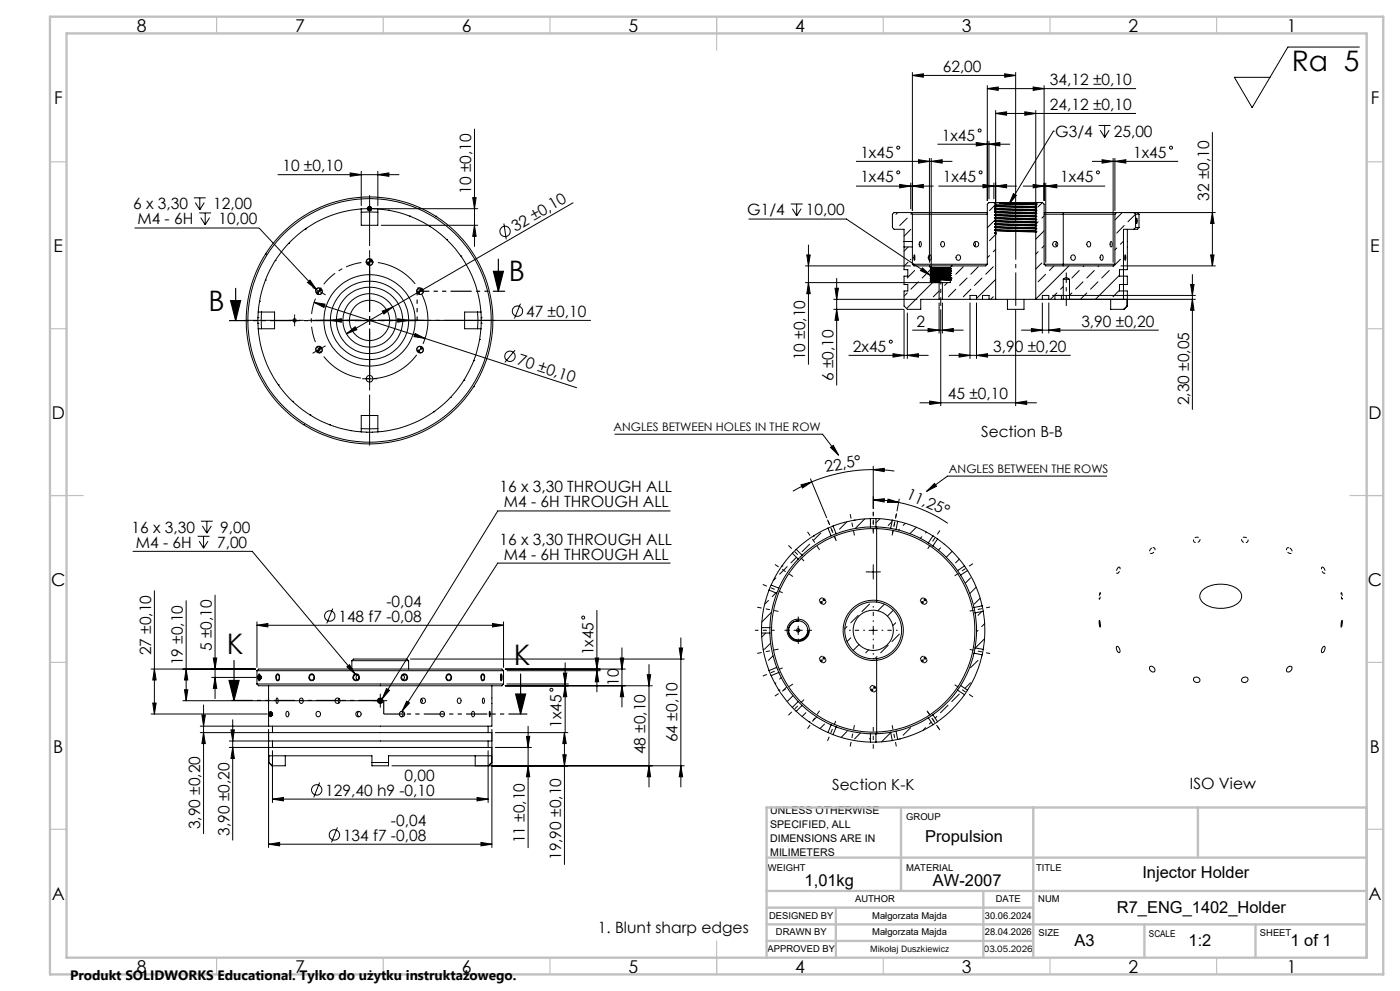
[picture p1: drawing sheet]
<svg xmlns="http://www.w3.org/2000/svg" width="420mm" height="297mm" viewBox="0 0 420 297" stroke-linecap="round" stroke-linejoin="round" font-family="sans-serif">
<g fill="none" stroke="#000" stroke-width=".3">
<path d="M407.8 14.1h-21.4l-10.8 18.1-5.3-9h10.7M142.3 38.7v35.2M273.7 22.6l3.3-.5v1zM273.7 21.6v41.6M273.7 22.6h31M296.2 26.6l3.3-.5v1zM296.2 25.6v34.6M296.2 26.6h44.6M298.7 34l3.3-.5v1zM298.7 33v36.7M298.7 34h42.1M301.4 22.1l3.3 .5-3.3 .5z"/>
<path d="M304.7 21.6v45.2M307.4 33.5l3.3 .5-3.3 .5zM310 26.1l3.2 .5-3.2 .5zM310.7 33v36.2M313.2 25.6v34.6M316 39.3h.1M316 39.3l-13.2 21.8M329.6 37.6h3.6M330.1 39l1.3 2.2M331.4 37.6v3.6M332.7 39l-1.3 2.2M363.7 39.6v40.1"/>
<path d="M58.1 59.3h3.6M59.9 59.3v3.6M83.4 52.3h36.3M105.1 51.8l3.3 .5-3.3 .5zM108.4 51.3v10.3M113.3 52.3l3.4-.5v1zM113.3 51.3v10.3M141.8 59.2h1l-.5 3.3zM256.8 55.8h23.3M256.8 48.4h28.9M269.9 55.3l3.3 .5-3.3 .5zM273.2 54.8v7.9"/>
<path d="M273.7 55.8l3.3-.5v1zM275.6 47.9l3.2 .5-3.2 .5zM278.8 47.4v31.3M279.4 48.4l3.2-.5v1zM279.4 47.4v32.7M281.2 43.2h21.8M281.5 55.8h23.5M292.9 42.7l3.3 .5-3.3 .5zM294.9 55.3l3.3 .5-3.3 .5zM296.7 43.2l3.3-.5v1zM296.7 42.2v17.5M298.2 54.8v4.9"/>
<path d="M298.7 55.8l3.3-.5v1zM304 58l.9 .6-2.1 2.5zM306.9 55.8h24.6M310 55.3l3.2 .5-3.2 .5zM313.7 55.8l3.3-.5v1zM313.7 54.8v23.9M327.6 48.4h25.8M330.6 47.9l3.3 .5-3.3 .5zM333.9 47.4v31.3M334.5 48.4l3.2-.5v1zM334.5 47.4v15.8M40.4 68.3h37.3l17.2 18.4"/>
<path d="M58.6 60.7l1.3 2.2M59.8 63.8h3.5M60.2 65.2l1.4 2.2M61.3 60.7l-1.4 2.2M61.6 63.8v3.6M62.9 65.2l-1.3 2.2M79.7 76.2h.1M82.5 78.1h.1M86.6 72.9h.1M91.6 68.6h.1M108.4 63.6h4.9M108.4 62.6h4.9"/>
<path d="M108.4 62.6a33.5 33.5 0 0 0-30.9 30.9M108.4 62.6v4.9h4.9v-4.9M110.9 77.5l-.8 .4-.2 .6M111.9 78.5l-.3 .7-.7 .3M111.9 62.5h31.4M113.3 62.6a33.6 33.6 0 0 1 31 30.9M114.4 67.5h28.9M116.6 63h.1M122.9 64.8h.1M128.8 67.7h.1M130.7 64.8h.1M133.9 71.8h.1"/>
<path d="M138.3 76.7h.1M142.3 67.5l.5 3.3h-1zM151.2 67l.7 4.7M171.9 60.8l-54.1 31.2M224.6 65.6h29.3l25.3 16.9M237.2 61.1h3.6M237.7 62.5l1.3 2.2M239 61.1v3.6M240.3 62.5l-1.3 2.2M241.5 79.7h31.7M242 76.4h1.1l-.6 3.3zM242.5 73.3v36"/>
<path d="M269.3 63.7l-.5 .5M271.2 72.4v1.6M271.2 74v6.8h1.1v2h-1.1v2.5h1.1v1.9h-1.1v4.5l1 1h4v-3h5.5M271.2 74h2.5M271.2 72.4h2.5M272.2 65.4l-2.3 2.2M272.4 78.6l-1.2 1.2M272.5 74l-1.3 1.3M273.2 63.7h23M273.2 63.7h-5l-.5 .5v4l.5 .5h3v3.7M273.2 63.7l.5 .5M273.3 68.7l-2.1 2.1"/>
<path d="M273.3 77.7l-.2 .2M273.5 64l-.2 .2M273.7 79.2h22.5M273.7 72.4v1.6M273.7 64.2h22.5M273.7 64.2v8.2M273.7 74v5.2M273.7 79.2l.5 .5h4.6M274.3 76.4v1.6l-.2-.6zM275.9 72.5a.67 .67 0 0 1 .6 .4 .67 .67 0 0 1-.2 .8l-.1 .3a.98 .98 0 0 1-.3-1.5zM278.7 76.5a.67 .67 0 0 1 .7 .3 .67 .67 0 0 1-.1 .8l-.2 .4a.86 .86 0 0 1-.7-.6 .86 .86 0 0 1 .3-.9zM278.8 79.7h6.8"/>
<path d="M278.8 79.7l.5 .4M282.5 72.5a.71 .71 0 0 1 .9 .7 .71 .71 0 0 1-1 .6l-.2-.6zM285.6 79.7l-.5 .5M289 79.9l-2.3 2.3M292.4 72.6l.3 .7-.4 .5M293.5 79.9l-2.2 2.3M296.2 79.2l-.5 .5h-10.1M296.9 76.6l-.7 .7M298 79.9l-2.3 2.3M298.2 60.7a1.3 1.3 0 0 0 1.5 .5h4.6M298.2 60.7h13.1M298.2 60.7h-1.5l-.5 .5v18"/>
<path d="M298.4 68l.1 .1a59.1 59.1 0 0 0 10.8 .5l1.7-.1M298.4 65.3l1.2 .3 11.4 .2M298.4 67.1l.5 .3 2.4 .1 9.4 .3 .3-.2M298.4 68.9l.6 .3 11.7 .4M298.4 66.2l.8 .3 11.5 .4 .3-.2M298.4 63.6l1.6 .2 10.7 .4 .3-.2M298.4 64.4l.3 .2 .8 .1 11.5 .2M298.4 61.7l2 .3 10.6 .2M298.4 62.6l2.2 .3 10.4 .2M298.4 64.4l10.4 .2 1.9 .1 .3 .2M298.4 65.3l10.6 .2 1.7 .1 .3 .2M298.4 66.2l.3-.2 9.6 .4 2.3 .1 .4 .2"/>
<path d="M298.4 67.1l.3-.1 11.6 .3 .7 .3M298.4 68l12 .3 .6 .2M298.4 68.9l12.3 .3M298.4 69.9l.3 .2M298.4 66.2l12.5 .4M298.4 68.9l12.5 .5M298.4 64.4l12.5 .4M298.4 67.1l12.5 .5M298.4 65.3l12.5 .4M298.4 68l12.5 .4M298.4 61.2v2.5h12.6v-.6M298.4 69.8v.1"/>
<path d="M298.4 69.9h.1M298.4 69.8h.1M298.5 69.8v.1M298.6 68.1l12.4 .4M298.6 65.4l12.4 .4M298.6 67.2l12.4 .4M298.6 69l12.4 .5M298.6 66.3l12.4 .4M298.6 63.6l12.4 .4M298.6 64.5l12.4 .4M298.6 61.8l12.4 .4M298.6 62.7l12.4 .4"/>
<path d="M298.7 69.7l-.3 .1M298.7 70.1h.1M298.7 61.3l-1.8 1.8M298.7 65.8l-2.5 2.5M298.7 70.3l-1.8 1.8M298.7 74.8l-.7 .7M298.7 70.1v19.6M298.7 69.7h.1M298.8 69.7v.4l-.3-.2M298.8 69.7l-.3 .1M300 60.9h2.1M300 60.9l4.3 .3"/>
<path d="M300 60.9l11 .4M302.1 60.9l8.7 .2M302.1 60.9l8.9 .3M304.3 61.2l6.4 .3 .3-.2M310.7 69.2l.3 .3M310.7 69.6v20.1M310.8 61.1h.1M310.8 61.1l.2 .1M310.9 62.1l-12.5-.4 11.4 .2 1.2 .3M310.9 63l-12.5-.4 11.5 .2 1.1 .2M310.9 63.9l-12.5-.4 .3-.2 10.7 .4 1.6 .3M311 61.2h.1"/>
<path d="M311 61.3v1.7M311 69.5l-.3 .1M311 61.2v.1M311 63v.1M311 64h.1M311 66.7h.1M311.3 60.7l-.5 .4M311.3 60.7h1.4M311.4 75.5l-.7 .7M311.4 66.5l-.7 .7M312.6 78.8l-1.9 1.8M312.7 60.7l-1.3 1.3"/>
<path d="M312.7 60.7l.5 .5v18M313.2 79.2h21.3M313.2 64.2h21.3M313.2 63.7h5.8M313.2 69.2l-2.5 2.5M313.2 73.7l-.6 .6M313.2 64.7l-.6 .7M313.2 79.2l.5 .5h20.2l.6-.5M316.2 79.7l-1.4 1.4M317 72.6l-.2 .6 .2 .6M319 63.7h16M319 63.7v16"/>
<path d="M320.7 79.7l-10 9.9M321.4 76.7a.72 .72 0 0 1 1 0 .72 .72 0 0 1 0 1 .72 .72 0 0 1-1.1-.1zM325.2 79.7l-.3 .2M326.3 72.5a.75 .75 0 0 1 .9 .7 .75 .75 0 0 1-.8 .8l-.4-.6zM329.6 79.7l-.2 .2M330.2 76.5a.67 .67 0 0 1 .8 .3 .67 .67 0 0 1-.1 .8l-.3 .4a.86 .86 0 0 1-.6-.6 .86 .86 0 0 1 .2-.9zM333.2 72.5l.1-.1a.98 .98 0 0 1-.1 1.6l-.2-.6zM334.5 64.2v15M335 63.7l-.5 .5M335 63.7h29.7M335 74.3l-.5 .6M336.1 77.7l-2.2 2.2"/>
<path d="M336.2 79.7h28.5M336.7 63.7l-2.2 2.2M337 72.3l-.9 .9M337.3 67.6l-2.3 2.2M337.5 76.4l.2 .6-.2 1zM338.2 68.7v12.1h-2.4v2h2.4v2.5h-2.4v1.9h2.4v4.5M340.1 68.7h-3.1v21h1.1v2M340.6 64.2l-2.2 2.3M340.7 64.2h1M340.7 68.2h1M340.7 64.2l-.6-.5h1.1l.5 .5M340.7 64.2v4"/>
<path d="M340.7 68.2l-.6 .5M341 65.4l.1 .4a.94 .94 0 0 1-.2 1.2zM341.7 68.2l-.5 .5h-1.1M341.7 64.2v4M363.2 76.4h1l-.5 3.3zM363.7 63.7l.5 3.3h-1zM77.4 96.9h.1M77.4 95.2h.1M77.5 93.5v5M77.5 98.5a33.4 33.4 0 0 0 30.9 30.9M77.5 93.5h4.9v5h-4.9M77.9 90.3h.1"/>
<path d="M78.5 93.5v5M79.6 84h.1M87.1 96h2.5M88.4 94.8v2.5M92.3 84.7l.7-.7 1.9 2.7zM94.2 90.6l3.3 .6-.3 .9zM94.2 90.6l33.3 10.8M95.7 86.3l-.7 .2-.3 .8M96.7 87.3l-.3 .7-.7 .3M99.1 96l3.3-.5v1.1zM99.1 96h78.1M110.9 94.8v2.5"/>
<path d="M114.7 93.2l3.1-1.2-2.6 2.1zM117.8 92l-13.9 8M119.3 95.5l3.3 .5-3.3 .6zM124.5 99.9l3 1.5-3.3-.5zM126 86.3l-.5 .1-.5 .9M127 87.3l-.3 .7-.7 .3M143.3 93.5v5M144.3 93.5v5M144.3 98.5a33.5 33.5 0 0 1-31 30.9M144.3 93.5h-4.9v5h4.9M144.4 95.2h.1M144.4 96.9h.1"/>
<path d="M156.1 91l-1.8 4.5M241.5 84.7h40.2M242.5 84.7l.6 3.3h-1.1zM250 89.7h25.2M250 92.7h21.2v14.8M250.5 86.4h1l-.5 3.3zM251 92.7l.5 3.3h-1zM251 83.4v32.1M272.2 87.8l-1 1M272.2 93.7v13.8M273.7 99h15.4M274.4 81.1l-2.2 2.2"/>
<path d="M275.5 84.5l-2.2 2.2M276.7 80.3l2.5 2.2-3-1.4zM277.8 82.2l-1.2 1.1M278.4 98.5l3.3 .5-3.3 .4zM278.9 81.1l-.4 .4M279.1 80.2l6.2 .3M279.1 81.5l.3 .3M279.1 80.2l.3 .2M279.1 82.9l.3 .2M279.1 82.2l.3 .2M279.1 80.9l.3 .2M279.1 83.5l.3 .2"/>
<path d="M279.1 84.3l.3 .1M279.1 84.3l2.7 .1v.2M279.1 81.5l6.2 .3M279.1 84.2v.1M279.1 82.9l6.2 .3M279.1 82.2l6.2 .3M279.1 80.9l6.2 .3M279.1 83.5l6.2 .4M279.1 84.2h2.7M279.2 81.6l6.1 .3M279.2 83l6.1 .3M279.2 82.3l6.1 .3"/>
<path d="M279.2 81l6.1 .2M279.2 83.6l6.1 .3M279.2 80.3l6.1 .3M279.3 80.1l-.2 .1M279.3 80.1l2.8 .1M279.4 81.8l5.7 .3M279.4 80.4l5.7 .3M279.4 83.1l5.7 .3M279.4 82.4l5.7 .4M279.4 81.1l5.7 .3M279.4 83.7l5.7 .4M279.4 84.4h.1"/>
<path d="M279.4 81.4l5.7 .3M279.4 81.4l-.3 .1M279.4 84.1l-.3 .1M279.4 80.7l-.3 .2M279.4 82.1l-.3 .1M279.4 82.7l-.3 .2M279.4 83.4l-.3 .1M279.4 82.1l5.7 .3M279.4 80.7l5.7 .3M279.4 83.4l5.7 .3M279.4 82.7l5.7 .3M279.4 84.1l2.4 .1"/>
<path d="M279.4 80.4v.3M279.4 81.1v.3M279.4 81.8v.3M279.4 82.4v.3M279.4 83.1v.3M279.4 83.7v.4M279.4 84.4v.3M279.4 84.5l2.4 .1M279.8 84.7l-7.8 7.8M281.7 84.7h1M281.7 89.7h1M281.7 87.2l-1.7 1.7"/>
<path d="M281.7 84.7v5M281.7 90.7v9.2M281.8 84.2v.4M282.1 80.2l3 .2M282.1 80.2h3M282.2 92.7v29M282.7 99l3.3-.5v.9zM282.7 89.7h8.3M282.7 84.7v5M282.7 90.7v9.2M284.2 84.7l-.8 .8M285.1 80.4l.2 .2"/>
<path d="M285.1 81.7l.2 .2M285.1 83.7l.2 .2M285.1 83l.2 .2M285.1 82.4l.2 .1M285.1 81l.2 .2M285.1 80.2v.2M285.1 80.7v.3M285.1 81.4v.3M285.1 82.1v.3M285.1 82.8v.2M285.1 83.4v.3M285.1 84.1v.6h-2.4"/>
<path d="M285.3 81.9l-.2 .2M285.3 80.6l-.2 .1M285.3 83.3l-.2 .1M285.3 82.6l-.2 .2M285.3 81.2l-.2 .2M285.3 83.9l-.2 .2M285.3 83.2v.1M285.3 82.5v.1M285.3 81.9h.1M285.3 81.2h.1M285.6 83.3l-.4 .5M286.7 86.7l-2.2 2.2"/>
<path d="M290.1 83.3l-2.2 2.2M291 89.7h1.9M291 89.7v-1.2h1.9v1.2M291 90.7v16.8M291.3 86.7l-2.3 2.2M292.9 89.7h1.8M292.9 90.7v16.8M294.6 83.3l-2.3 2.2M294.7 89.7h2M294.7 89.7v-1.2h2v1.2M296.7 89.7h2M298 88.9l-.8 .8"/>
<path d="M298.7 89.7h12M298.7 83.7l-5.8 5.8M302.2 89.7v3h5v-3M304.7 92.7v29M306.4 99h41.2M309.4 98.5l3.3 .5-3.3 .4zM310.7 89.7h2M312.7 89.7h1.9M312.7 89.7v-1.2h1.9v1.2M312.7 90.7v9.2M313.7 82.2l-2.3 2.3M314.6 99l3.4-.5v.9z"/>
<path d="M314.6 89.7h1.9M314.6 90.7v9.2M315.7 88.5h43M316.5 89.7h1.9M316.5 88.5v1.2M317 87.8l-1.8 1.9M318.4 89.7h.6M318.4 88.5v1.2M319 83.7h1.9M319 85.9l-.8 .8M319.4 89.7h39.3M320.9 83.7l-1-.6-.9 .5v6.1"/>
<path d="M320.9 83.7v6h-1.9M321.6 87.8l-.7 .7M323.8 81.1l-2.2 2.2M324.9 84.5l-2.2 2.2M326 87.8l-1.9 1.9M328.3 81.1l-2.3 2.2M329.4 84.5l-2.2 2.2M332.8 81.1l-2.3 2.2M333.2 89.7v3h3.9M335.8 82.5l-7.2 7.2M335.8 87l-1.9 1.9M338.1 91.7h.1"/>
<path d="M338.1 91.7l-1 1M338.2 91.7l-1.1 1M357.2 85.3h1l-.5 3.2zM357.7 89.7l.5 3.3h-1zM357.7 82.2v40.6M83.5 115.3h.1M95.1 103.7l1.3 2.1M95.7 103.8l-.7 .2-.3 .8M96.7 104.8l-.3 .7-.7 .3M96.8 104.1l-2.2 1.3M103.9 100l2.6-2.1 .6 .9zM109.6 113.5h2.5"/>
<path d="M110.9 112.3v2.5M126 103.8l-.8 .4-.2 .6M127 104.8l-.3 .7-.7 .3M127.5 101.4l45.5 14.8M135.1 119.1h.1M139.2 113.9h.1M142.1 115.9h.1M142.1 108.1h.1M143.9 101.7h.1M154.5 104.9l-3.1 3.7M254.6 106.5h24M267.9 106l3.3 .5-3.3 .5z"/>
<path d="M272.2 106.5l3.3-.5v1zM284.7 106.5h36.5M287.7 106l3.3 .5-3.3 .5zM292.9 106.5l3.4-.5v1zM87.8 120.3h.1M91 127.2h.1M93 124.3h.1M98.8 127.3h.1M105.1 129h.1M108.4 128.4h4.9M108.4 129.4h4.9M108.4 129.4v-4.9h4.9v4.9"/>
<path d="M110 129.5h.1M111.7 129.5h.1M130.1 123.4h.1M184.5 130.1h62.3l4.8 6.3M249.2 134.1l.8-.6 1.6 2.9zM262 139.7v12.7M275.9 120.7h35.1M278.9 120.2l3.3 .5-3.3 .5zM304.7 120.7l3.3-.5v1zM60.3 156.2h3.5M60.7 157.6l1.4 2.2M62.1 156.2v3.6"/>
<path d="M63.4 157.6l-1.3 2.2M201 153.1h-51.7l-34.6 56.3M240.3 145.3l3.2-.9-2.8 1.9zM243.1 143.5l4.9 11.7M243.5 144.4l-5.7 2.8M246.2 159.7l-2.2 2.3M248.4 158.3a34.4 34.4 0 0 0-9.5 6.3M248.4 158.3l.9 2.3M249.9 157.7l-1.5 .6M249.9 157.7l1 2.3M250.9 160l-1.6 .6M254.1 156.3l-2.3 2.3"/>
<path d="M256.2 155.9h.1M259.4 155.5l-2.8 2.9M261.1 155.4h1.7M261.1 157.9h1.7M261.1 155.4a33.8 33.8 0 0 0-11.2 2.3M261.1 157.9a29.6 29.6 0 0 0-10.2 2.1M261.1 155.4v2.5M262 149.8l3.3-.3v1zM262 149.8l3.8 .2 3.8 .6M262 140.8l3.3-.4v1zM262 140.8a47.2 47.2 0 0 0-18.5 3.6M262 140.8l6.3 .4"/>
<path d="M262.8 155.4l4.9 .5M262.8 157.9l4.4 .5M262.8 155.4v2.5M263 157.9v22.5M264 155.5l-1.2 1.2M266.4 149.6l3.2 1h-3.4zM267.2 158.4l1.6 .3M267.6 156.3l-1.1 1.2M267.7 155.9l1.6 .3M267.7 155.9l-.5 2.5M268.8 158.7a30.1 30.1 0 0 1 9.7 4M269.3 156.2a33.6 33.6 0 0 1 10.6 4.4"/>
<path d="M269.3 156.2l-.5 2.5M269.6 150.6a40.2 40.2 0 0 1 14.7 6.2M269.8 149.6l-.7 3.5M269.8 158.6l-.2 .3M271.6 156.8l-.7 .7M274.9 158l-1.9 1.9M278 159.5l-.3 .2M278 147.2l2.4-2.3 .6 .8zM332 142.7h-47.8l-6.2 4.5M39.9 165.2h35.8l30.9 36.8M46.3 177.1v36.9M59.3 160.7h3.6"/>
<path d="M59.8 162.2l1.3 2.1M61.1 160.7v3.6M62.4 162.2l-1.3 2.1M64.5 178.4v31M201 168.8h-51.7l-28.7 44.4M230.5 179.9l-1.1 1.2M230.7 176.8a33.1 33.1 0 0 0-2.2 11.3M230.7 176.8l2.3 1M231.4 175.3l-.7 1.5M232.8 173.2l-.8 .8M232.8 177.7l-1.1 1.1M233 177.8a32.4 32.4 0 0 0-2 10.3"/>
<path d="M233.6 176.3l-.6 1.5M234.6 169.6h.1M236.1 169.8l-2.2 2.3M237.7 165.8a33.7 33.7 0 0 0-6.3 9.5M237.7 165.8l1.8 1.8M238.9 164.6l-1.2 1.2M238.9 164.6l1.7 1.8M238.9 167l-1.6 1.7M239.5 167.6a31.7 31.7 0 0 0-5.9 8.7l-2.2-1M240.6 166.4l-1.1 1.2M242.9 163.1l-2.3 2.2M244.1 160.6h.1"/>
<path d="M246.8 179.2l-.7 .3-.3 .7M249.3 160.6a31.7 31.7 0 0 0-8.7 5.8M260.7 171.4h2.5M262 170.2v2.4M276.5 160.9l-.4 .4M277.1 179.2l-.7 .3-.3 .7M278.5 162.7l1.4 .9M279.9 163.6a30.8 30.8 0 0 1 7.4 7.4M279.9 160.6l1.4 .9M279.9 160.6l-1.4 2.1M281.3 161.5a34.7 34.7 0 0 1 8 8.1M281.3 161.5l-1.4 2.1"/>
<path d="M282.2 164.2l-.7 .6M283.3 163.1h.1M285.6 165.2l-1.7 1.8M287.3 171l.9 1.4M287.8 167.6l-1.1 1.1M288.2 172.4a30.7 30.7 0 0 1 4 9.7M289.3 169.6l1 1.4M289.3 169.6l-2 1.4M290.3 171a33.6 33.6 0 0 1 4.3 10.6M290.3 171l-2.1 1.4M291.1 173.2l-1.5 1.6M292.9 176l-2 1.9"/>
<path d="M294 179.3l-1.7 1.7M360.6 177.1a8.8 8.8 0 0 1 11.4 .1 2.7 2.7 0 0 1-1.5 4.2 9.1 9.1 0 0 1-10-1.1 2.35 2.35 0 0 1 .1-3.2zM55.8 180v30M64 197.2h1l-.5 3.3zM77.1 187.4l3.3-.5v1zM77.1 186.4v13.6M77.1 187.4h74M99.8 182.4l-1.8 4.4M104.1 199.8l.7-.6 1.8 2.8zM105.6 198a2.06 2.06 0 0 1 2.1-.5h14.4l.5 .5M105.6 198h17M105.6 198v2.5"/>
<path d="M122.6 198v2.5M123.1 197.5h82.2M147.8 186.9l3.3 .5-3.3 .5zM151.1 186.4v13.6M169.5 198.6v20.8M178.6 197.2h1l-.5 3.3zM179.1 182.9v24.5M186.1 197.2h1l-.5 3.3zM186.6 194.2v17.7M194.7 199.2v36.7M203.8 194.2h1l-.5 3.3zM204.3 191.2v44.7"/>
<path d="M228.5 188.1v1.6M228.5 189.7a33.1 33.1 0 0 0 2.2 11.3M228.5 189.7h2.5M228.5 188.1h2.5M229 194.6h.1M229.7 189.7l-1.2 1.2M231 188.1v1.6M231 189.7a31.9 31.9 0 0 0 2 10.3M231.2 192.7l-1.8 1.8M231.4 183.5l-2.8 2.9M231.9 196.5l-1.4 1.4M233 199.9l-.2 .2"/>
<path d="M238.2 188.9h2.5M239 186.1h-.1M239.4 186.1a3 3 0 0 0-2.8 3.1 3 3 0 0 0 3 2.9 3 3 0 0 0 3-2.9l-.6 1.4-1.4 .9M239.4 186.1a2.86 2.86 0 0 1 2.9 2.2 2.86 2.86 0 0 1-1.7 3.2M239.4 186.1h.1M239.5 187.7v2.5M239.5 186.1a2.86 2.86 0 0 0-2.8 3.4 2.86 2.86 0 0 0 3.9 2M240.6 191.5h.1M246.8 196.7l-.6 .2-.4 .8M247.8 180.2l-.2 .6-.8 .3M247.8 197.7l-.3 .7-.7 .2M254.1 187.8l-.7 .7"/>
<path d="M255.2 191.2l-1.1 1.1M257.5 184.4l-2.3 2.3M257.7 193.2l-1.8 1.7M260.6 194.8l-.9 .8M260.7 188.9h2.5M260.8 181l-2.2 2.3M262 187.7v2.5M263 197.4v22.5M263.1 196.8l-.7 .6M265.3 181.1l-2 2M266.5 193.4l-2.3 2.2M268 182.9l-1.8 1.7"/>
<path d="M268.7 186.7l-.9 .8M269.8 190l-2.2 2.3M277.1 196.7l-.8 .4-.2 .6M278.1 197.7l-.3 .7-.7 .2M278.1 180.2l-.2 .6-.8 .3M292.2 182.1l.3 1.6M292.2 195.8a30.7 30.7 0 0 1-4 9.7M292.2 195.8l2.4 .4M292.5 194.2l-.3 1.6M292.5 183.7a32.6 32.6 0 0 1 0 10.5M292.5 194.2l2.5 .4M293.4 197.9l-2.3 2.2"/>
<path d="M293.4 188.9l-.5 .4M294.5 196.7v.1M294.5 183.3l-1.1 1.1M294.6 181.6l.4 1.6M294.6 196.2a33.6 33.6 0 0 1-4.3 10.6M294.6 181.6l-2.4 .5M295 194.6l-.4 1.6M295 183.2a33.3 33.3 0 0 1 0 11.4M295 183.2l-2.5 .5M295.4 191.4l-2.8 2.8M295.4 186.9l-.9 .9M329.8 186l.2 .4 .1 1.5-.3-.6z"/>
<path d="M335 193.7a1.18 1.18 0 0 1 .7 1.9 1.46 1.46 0 0 1-.7-1.9zM344.9 199.8a1 1 0 0 1 1.3 .3 1 1 0 0 1-.1 1.3 1.18 1.18 0 0 1-1.2-1.6zM397 193.8l.2-.1a1.15 1.15 0 0 1-.6 1.8 1.62 1.62 0 0 1 .4-1.7zM402.6 186v1.3l-.3 .6zM45.3 200.5h31.3M45.3 214h34.8M45.8 210.7h1l-.5 3.3zM46.3 200.5l.5 3.3h-1zM54.9 210h60.4M55.4 206.7h.9l-.5 3.3zM55.8 200.5l.5 3.3h-.9zM60.1 219.6h20.6"/>
<path d="M60.1 217.6h20.6M60.6 214.3h1l-.5 3.3zM61.1 219.6l.5 3.2h-1zM61.1 211.3v38.5M63.5 203h13.3M64.5 203l.5 3.3h-1zM69.3 218.8h1l-.5 3.3zM69.8 215.7v36.1M77.1 201l.5-.5h73l.5 .5M77.1 201h74M77.1 205h74M77.1 205l.5 .5h73l.5-.5"/>
<path d="M77.1 201v4M77.7 202.2l.3 .6-.2 1zM77.7 202l.3 .5-.2 1.5-.2-.8zM80.6 205.5v12.1h67v-12.1M80.6 219.6h67M80.6 218.6v35.4M81.2 213.2l.2 .4a.94 .94 0 0 1-.3 1.2zM81.7 217.6v2M83 209.2a.97 .97 0 0 1 .1 1.6l-.3-.4zM83 202.3a.59 .59 0 0 1 .8 .2 .59 .59 0 0 1-.1 .8l-.2 .4a.68 .68 0 0 1-.7-.3 .68 .68 0 0 1 .1-.8zM83.1 202a1.02 1.02 0 0 1 .8 1 1.02 1.02 0 0 1-.8 1 1.41 1.41 0 0 1 0-2zM85.9 213.4l.2-.2a.79 .79 0 0 1 .6 .8 .79 .79 0 0 1-.7 .8l-.2-.7z"/>
<path d="M90 209.4a.76 .76 0 0 1 1 .4 .76 .76 0 0 1-.5 1 .84 .84 0 0 1-.7-.5 .84 .84 0 0 1 .2-.9zM93 202.2a.9 .9 0 0 1 1.3 .8 .9 .9 0 0 1-1.3 .8l-.3-.8zM93.1 202.3a.73 .73 0 0 1 1.1 .7 .73 .73 0 0 1-1.2 .6l-.1-.8zM95 213.4a.75 .75 0 0 1 1.2 .6 .75 .75 0 0 1-1.2 .6l-.2-.8zM101.7 209.4l-.2 .5 .2 .7M107.2 202.3a.83 .83 0 0 0 0 1.4M107.8 213.2a.83 .83 0 0 0-.6 .8 .83 .83 0 0 0 .6 .8M114.1 208.8v2.5M116 206.4l.8 .5-2.1 2.5zM120.4 213.2a.84 .84 0 0 1 .5 .8 .84 .84 0 0 1-.5 .8M120.9 202.3a.83 .83 0 0 1 0 1.4M122 210.1l.8 .6-2.2 2.5z"/>
<path d="M126.4 209.4l.3 .6-.3 .6M132.3 213.4a.73 .73 0 0 1 1 .6 .73 .73 0 0 1-1.1 .6l-.2-.8zM134 202.3a.88 .88 0 0 1 1.2 .1 .88 .88 0 0 1 0 1.2 .88 .88 0 0 1-1.2 .1l-.2-.5zM134.2 202.3a.75 .75 0 0 1 1.1 .7 .75 .75 0 0 1-1.2 .6l-.2-.8zM137.4 209.4a.76 .76 0 0 1 1 .4 .76 .76 0 0 1-.5 1 .84 .84 0 0 1-.7-.5 .84 .84 0 0 1 .2-.9zM141.6 213.4l.2-.2a.79 .79 0 0 1 .6 .8 .79 .79 0 0 1-.7 .8l-.2-.7zM144.5 202.2a.6 .6 0 0 1 .8 0 .6 .6 0 0 1 .1 .8 .65 .65 0 0 1-.6 1 .65 .65 0 0 1-.5-1zM144.6 202.3a.59 .59 0 0 1 .7 .2 .59 .59 0 0 1 0 .8l-.2 .4a.68 .68 0 0 1-.8-.3 .68 .68 0 0 1 .2-.8zM144.9 209.2a1.03 1.03 0 0 1 .1 1.6 1.38 1.38 0 0 1-.1-1.6zM146.4 217.6v2M146.9 213.2l.2 .4-.2 1.2zM147.6 218.6v35.4"/>
<path d="M148.6 219.6h21.8M150.3 202l.3 .7-.2 1.3-.2-.6zM150.4 202.2l.1 .4a.94 .94 0 0 1-.2 1.2zM151.1 201v4M151.6 205.5h44.1M151.6 200.5h36M152.1 201h28M152.1 205h18.4M158.4 217.7v36.4M169 201.7h1l-.5 3.3zM169.3 219.6l.6 3.2h-1.1zM169.3 219.6v39.5"/>
<path d="M169.5 205.5l.5 3.3h-1zM179.1 201l.5 3.3h-1zM186.6 205.5l.5 3.3h-1zM194.2 202.2h1l-.5 3.3zM230.7 201l.7 1.5M231.4 202.5a32.5 32.5 0 0 0 6.3 9.5M232.8 204.6l-.3 .3M233 200l.6 1.5M233 200l-2.3 1M233.6 206.8h.1M233.6 201.5a31.7 31.7 0 0 0 5.9 8.8M233.6 201.5l-2.2 1"/>
<path d="M234.4 203l-.5 .5M236 205.9l-1 1M237.7 212l1.2 1.2M237.9 208.5l-1.8 1.8M238.9 213.2a32.5 32.5 0 0 0 9.5 6.3M239.5 210.3l1.1 1.1M239.5 210.3l-1.8 1.7M240.6 211.4a31.7 31.7 0 0 0 8.7 5.8M240.6 211.4l-1.7 1.8M241.8 213.6l-1.2 1.1M242.7 216.3h.1M245 214.9l-1 1"/>
<path d="M247.4 217l-1.4 1.4M248.4 219.5l1.5 .7M249.3 217.2l1.6 .7M249.3 217.2l-.9 2.3M250.9 217.9a31.9 31.9 0 0 0 10.2 2M250.9 217.9l-1 2.3M250.9 217.9l-.1 .1M254.1 219.2l-1.8 1.8M258.1 219.7l-1.7 1.8M261.1 219.9h1.7M261.1 219.9v2.5M262 205.4l-.6 .2-.5 .8"/>
<path d="M262.8 219.9v2.5M263 206.4l-.4 .8-.6 .2M267.2 219.5l-4.4 .4M267.2 219.5l.5 2.4M267.2 219.6l-2.7 2.7M268.8 219.1l-1.6 .4M268.8 219.1l.5 2.5M273.2 218.1l-2.3 2.2M277.7 218.1l-.8 .8M278.5 215.1a30.1 30.1 0 0 1-9.7 4M278.5 215.1l1.4 2.1M279.4 216.4l-.6 .6"/>
<path d="M279.9 214.2l-1.4 .9M279.9 214.2l1.4 2.1M279.9 217.2a34.8 34.8 0 0 1-10.6 4.4M281.1 214.7l-.6 .5M281.3 216.3l-1.4 .9M284.4 211.3l-2.2 2.3M287.3 206.8a31.5 31.5 0 0 1-7.4 7.4M287.3 206.8l2 1.4M287.8 208l-2.3 2.3M288.2 205.5l-.9 1.3M288.2 205.5l2.1 1.3M289.3 208.2a33 33 0 0 1-8 8.1"/>
<path d="M290.3 206.8l-1 1.4M291.1 204.6l-1.6 1.7M358.2 203.1a.94 .94 0 0 1 1.4 0 .94 .94 0 0 1-.1 1.4 .96 .96 0 0 1-1.2-.2 .96 .96 0 0 1-.1-1.2zM372.6 203.4a.9 .9 0 0 1 1.2-.5 .9 .9 0 0 1 .4 1.3 .89 .89 0 0 1-1.2 .3 .89 .89 0 0 1-.4-1.1zM386.3 200a.7 .7 0 0 1 1.1-.2 .7 .7 0 0 1-.1 1.1 .75 .75 0 0 1-1.2 .4 .75 .75 0 0 1 .2-1.3zM68.8 224h11.9M68.8 222.1h11.9M69.8 224l.5 3.3h-1zM80.6 224h67M80.6 222.1h67M80.7 228.5v-2h30.9v3h5v-3h30.9v2M80.7 228.5l1 1"/>
<path d="M81.7 239.5l3.3-.5v1zM81.7 222.1v1.9M81.7 225v15.5M81.7 239.5h64.7M85.6 226.5v3h-3.9M95.9 234.5l-1.8 4.5M111.6 228.5h5M117.6 229.5h87.7M142.6 226.5v3M143.1 239l3.3 .5-3.3 .5zM146.4 222.1v1.9M146.4 225v15.5"/>
<path d="M146.5 229.5l1.1-1zM148.6 224h10.8M157.9 220.7h1l-.5 3.3zM158.4 229.5l.5 3.3h-1zM168.8 226.2h1.1l-.6 3.3zM194.7 229.5l.5 3.3h-1zM204.3 229.5l.5 3.3h-1zM249.9 220.2a33.8 33.8 0 0 0 11.2 2.2M261.1 221.2l-.3 .3M261.2 222.4h1.6M267.7 221.9l-4.9 .5M269.3 221.6l-1.6 .3"/>
<path d="M269.8 221.5h.1M80.6 253l3.3-.5v1zM80.6 253h67M101.2 248l-1.8 4.4M144.3 252.5l3.3 .5-3.3 .5z"/>
<circle cx="293.9" cy="39.1" r=".45"/>
<circle cx="269.5" cy="44.3" r=".44"/>
<circle cx="269.5" cy="51.7" r=".44"/>
<circle cx="294.2" cy="51.7" r=".45"/>
<circle cx="329.4" cy="51.7" r=".45"/>
<circle cx="351.3" cy="44.3" r=".44"/>
<circle cx="110.9" cy="78.5" r="1"/>
<circle cx="151.5" cy="69.4" r="1.55"/>
<circle cx="287.6" cy="77.2" r=".76"/>
<circle cx="292.9" cy="73.2" r=".8"/>
<circle cx="316.6" cy="73.2" r=".8"/>
<circle cx="88.4" cy="96" r=".5"/>
<circle cx="95.7" cy="87.3" r=".99"/>
<circle cx="110.9" cy="96" r="11.7"/>
<circle cx="110.9" cy="96" r="10"/>
<circle cx="110.9" cy="96" r="8"/>
<circle cx="110.9" cy="96" r="6"/>
<circle cx="110.9" cy="96" r="13.7"/>
<circle cx="110.9" cy="96" r="37"/>
<circle cx="110.9" cy="96" r="36.5"/>
<circle cx="126" cy="87.3" r=".99"/>
<circle cx="155.2" cy="93.2" r="1.56"/>
<circle cx="95.7" cy="104.8" r=".99"/>
<circle cx="110.9" cy="113.5" r="1"/>
<circle cx="126" cy="104.8" r=".99"/>
<circle cx="153" cy="106.8" r="1.57"/>
<circle cx="267.2" cy="102.4" r=".44"/>
<circle cx="98.9" cy="184.6" r="1.54"/>
<circle cx="175" cy="185.1" r=".44"/>
<circle cx="239.4" cy="188.9" r=".5"/>
<circle cx="239.5" cy="188.9" r="3.4"/>
<circle cx="262" cy="188.9" r="30.5"/>
<circle cx="262" cy="188.9" r="8.5"/>
<circle cx="262" cy="188.9" r="9"/>
<circle cx="262" cy="188.9" r="6"/>
<circle cx="101.2" cy="210" r=".79"/>
<circle cx="106.8" cy="203" r=".82"/>
<circle cx="106.9" cy="203" r=".99"/>
<circle cx="107.5" cy="214" r=".82"/>
<circle cx="114.1" cy="210" r=".81"/>
<circle cx="120.6" cy="214" r=".82"/>
<circle cx="121.3" cy="203" r=".82"/>
<circle cx="121.3" cy="203" r=".99"/>
<circle cx="126.9" cy="210" r=".78"/>
<circle cx="165.4" cy="206.7" r=".46"/>
<circle cx="95" cy="236.7" r="1.55"/>
<circle cx="100.3" cy="250.2" r="1.55"/>
</g>
<path d="M149.5 77.7v9.6M69.2 90.1h3l-1.5 6zM70.7 86.4v9.7M148 81.3h3l-1.5 6zM70.2 197.9v12M68.7 203.9h3l-1.5 6zM154.7 208h3l-1.5 6zM156.2 202v12" fill="none" stroke="#000" stroke-width=".35"/>
<g fill="none" stroke="#000" stroke-width="1.4" stroke-linecap="butt">
<path d="M110.3 62.5h1.1M110.5 62.2l.7 .7M110.9 62v1M111.2 62.2l-.7 .7M77.3 203h1M77.4 202.7l.7 .7M77.8 202.5v1M78.1 202.7l-.7 .7M80.6 214h1M80.8 213.6l.7 .8M81.1 213.5v1M81.5 213.6l-.7 .8"/>
<path d="M113.5 210h1M113.6 209.7l.7 .7M114 209.5v1M114.3 209.7l-.7 .7"/>
</g>
<path d="M329.9 177.8l-.1 1.8 .3-1.3v-.7l-.2 .2M402.5 177.8l-.1-.2-.1 .7 .3 1.3-.1-1.8" fill="none" stroke="#000" stroke-width=".3" stroke-dasharray="1.3 .6" stroke-dashoffset=".5" stroke-linecap="butt"/>
<path d="M345.7 164.2a.84 .84 0 0 0-.9 .8 .84 .84 0 0 0 .8 .9 .9 .9 0 0 0 .9-.8 .9 .9 0 0 0-.6-1l-.2 .1M386.8 164.2a.7 .7 0 0 0-.9 .4 .7 .7 0 0 0 .4 .9 .73 .73 0 0 0 1.2 .2 .73 .73 0 0 0-.3-1.2l-.4-.3" fill="none" stroke="#000" stroke-width=".3" stroke-dasharray="1.3 .6" stroke-dashoffset="-.1" stroke-linecap="butt"/>
<path d="M359 161a.88 .88 0 0 0-.9 1.3 .88 .88 0 0 0 1.6 .1 .76 .76 0 0 0 .2-1 .76 .76 0 0 0-.9-.4M373.5 161a.86 .86 0 0 0-1 1 .86 .86 0 0 0 1.2 .6 .83 .83 0 0 0 .7-.9 .83 .83 0 0 0-.9-.7" fill="none" stroke="#000" stroke-width=".3" stroke-dasharray="1.3 .6" stroke-dashoffset=".7" stroke-linecap="butt"/>
<path d="M335.5 170.1a1.16 1.16 0 0 0-.3 1.7 1.21 1.21 0 0 0 .5-1.8l-.2 .1M397 170.1l-.2-.1a.89 .89 0 0 0 0 1.5l.4 .3a.89 .89 0 0 0 0-1.6l-.2-.1" fill="none" stroke="#000" stroke-width=".3" stroke-dasharray="1.3 .6" stroke-dashoffset=".2" stroke-linecap="butt"/>
<path d="M77.8 202l-.2 1 .2 1 .2-1-.2-1M106.9 202a1 1 0 0 0-.9 1.4 1 1 0 0 0 1.7 .2 1 1 0 0 0-.7-1.6h-.1M121.3 202a1 1 0 0 0-.9 1.4 1 1 0 0 0 1.7 .2 1 1 0 0 0-.7-1.6h-.1M150.4 202l-.2 1 .2 1 .2-1-.2-1" fill="none" stroke="#000" stroke-width=".3" stroke-dasharray="1.3 .6" stroke-dashoffset=".4" stroke-linecap="butt"/>
<path d="M83.3 202a1.07 1.07 0 0 0-.5 1 1.07 1.07 0 0 0 .7 1 1.24 1.24 0 0 0-.2-2M144.9 202a1.07 1.07 0 0 0-.6 1 1.07 1.07 0 0 0 .7 1 1.24 1.24 0 0 0-.1-2" fill="none" stroke="#000" stroke-width=".3" stroke-dasharray="1.3 .6" stroke-linecap="butt"/>
<path d="M93.5 202a.93 .93 0 0 0-.8 1.3 .93 .93 0 0 0 1.5 .3 1.03 1.03 0 0 0-.7-1.6M134.6 202a.93 .93 0 0 0-.8 1.3 .93 .93 0 0 0 1.5 .3 1.03 1.03 0 0 0-.7-1.6" fill="none" stroke="#000" stroke-width=".3" stroke-dasharray="1.3 .6" stroke-dashoffset=".6" stroke-linecap="butt"/>
<g fill="none" stroke="#000" stroke-width=".3" stroke-dasharray="15.2 1.3 1.3 1.3" stroke-linecap="butt">
<path d="M110.9 78.5l-1.3 .1M110.9 78.5l1.2 .1M110.9 78.5v-1.2M110.9 78.5v1.3M110.9 77.3v-1M110.9 79.8v1M87.1 96h-.5M88.4 94.8v-.5M88.4 97.3v.5M89.6 96h.5M94.6 86.6l-.8-.5M95.7 87.3l-.6 1.1"/>
<path d="M95.7 87.3l.7-1.1M95.7 87.3l-1.1-.7M95.7 87.3l1.1 .6M96.8 87.9l.9 .5M110.9 96v-1.2M110.9 96h-1.3M110.9 96v1.3M110.9 96h1.2M94.6 105.4l-.8 .5M96.8 104.1l.9-.5M109.6 113.5h-1M110.9 112.3v-1"/>
<path d="M110.9 114.8v1M112.1 113.5h1M260.7 171.4h-1M262 170.1v-1M262 172.6v1M263.2 171.4h1M237 188.9h-1.6M239.5 186.4v-1.6M239.5 191.4v1.6M242 188.9h1.6M112.8 210h-.8M114.1 208.7v-.8"/>
<path d="M114.1 211.2v.9M115.3 210h.9"/>
</g>
<path d="M108.4 78.7a17.5 17.5 0 0 0-11.3 6.5M94.6 89.5a17.5 17.5 0 0 0 0 13" fill="none" stroke="#000" stroke-width=".3" stroke-dasharray="15.2 1.3 1.3 1.3" stroke-dashoffset="10.5" stroke-linecap="butt"/>
<path d="M97.1 106.8a17.5 17.5 0 0 0 28.9-2 17.5 17.5 0 0 0-12.6-26.1" fill="none" stroke="#000" stroke-width=".3" stroke-dasharray="15.2 1.3 1.3 1.3" stroke-dashoffset="2" stroke-linecap="butt"/>
<path d="M282.2 82.7v9" fill="none" stroke="#000" stroke-width=".3" stroke-dasharray="15.2 1.3 1.3 1.3" stroke-dashoffset="12.6" stroke-linecap="butt"/>
<path d="M304.7 91.7v-23.9" fill="none" stroke="#000" stroke-width=".3" stroke-dasharray="15.2 1.3 1.3 1.3" stroke-dashoffset="5.2" stroke-linecap="butt"/>
<path d="M319.9 81.7v10" fill="none" stroke="#000" stroke-width=".3" stroke-dasharray="15.2 1.3 1.3 1.3" stroke-dashoffset="12.1" stroke-linecap="butt"/>
<g fill="none" stroke="#000" stroke-width=".3" stroke-dasharray="15.2 1.3 1.3 1.3" stroke-dashoffset="13.9" stroke-linecap="butt">
<path d="M262 153.4v6.5M268.9 154.1l-1.3 6.4M234.8 177.6l-6-2.4M237.9 172.8l-5.4-3.6M245.9 164.8l-3.6-5.4M250.7 161.7l-2.4-6M250.9 162.1l-2.5-6M256.3 160.5l-1.2-6.4M278.3 164.5l3.7-5.5M286.4 172.6l5.5-3.7M233.5 183.2l-6.3-1.2M233.5 194.5l-6.3 1.3"/>
<path d="M234.8 200.2l-6 2.4M237.9 205l-5.4 3.6M245.9 213l-3.6 5.4M250.7 216.1l-2.4 5.9M256.3 217.3l-1.2 6.4M262 217.9v6.5M278.3 213.3l3.7 5.5M281.7 218.4l-3.6-5.4M286.4 205.2l5.5 3.7M268.9 223.7l-1.3-6.4"/>
</g>
<path d="M241.2 168.1l-4.7-4.7M241.2 209.7l-4.7 4.6" fill="none" stroke="#000" stroke-width=".3" stroke-dasharray="15.2 1.3 1.3 1.3" stroke-dashoffset="13.8" stroke-linecap="butt"/>
<path d="M262 159.3v-5.9M232.4 188.9h-5.9" fill="none" stroke="#000" stroke-width=".3" stroke-dasharray="15.2 1.3 1.3 1.3" stroke-dashoffset="14.2" stroke-linecap="butt"/>
<path d="M267.7 160l1.3-6.1M290.9 183.1l6.1-1.2M290.9 194.6l6.1 1.3" fill="none" stroke="#000" stroke-width=".3" stroke-dasharray="15.2 1.3 1.3 1.3" stroke-dashoffset="14" stroke-linecap="butt"/>
<path d="M259.5 188.9h-4.8M262 186.4v-4.8M262 191.4v4.8M264.5 188.9h4.8" fill="none" stroke="#000" stroke-width=".3" stroke-dasharray="15.2 1.3 1.3 1.3" stroke-dashoffset="14.8" stroke-linecap="butt"/>
<path d="M115.1 209.9h-46.9" fill="none" stroke="#000" stroke-width=".35" stroke-dasharray="6.3 1.3 1.3 1.3 1.3 1.3" stroke-dashoffset="-1.2" stroke-linecap="butt"/>
<path d="M115.1 209.9v4.1" fill="none" stroke="#000" stroke-width=".35" stroke-dasharray="6.3 1.3 1.3 1.3 1.3 1.3" stroke-linecap="butt"/>
<path d="M115.1 214h43.1" fill="none" stroke="#000" stroke-width=".35" stroke-dasharray="6.3 1.3 1.3 1.3 1.3 1.3" stroke-dashoffset=".7" stroke-linecap="butt"/>
<path d="M125.1 96.1h-56.4" fill="none" stroke="#000" stroke-width=".35" stroke-dasharray="6.3 1.3 1.3 1.3 1.3 1.3" stroke-dashoffset=".4" stroke-linecap="butt"/>
<path d="M125.1 96.1v-8.8" fill="none" stroke="#000" stroke-width=".35" stroke-dasharray="6.3 1.3 1.3 1.3 1.3 1.3" stroke-dashoffset="5.1" stroke-linecap="butt"/>
<path d="M125.1 87.3h26.4" fill="none" stroke="#000" stroke-width=".35" stroke-dasharray="6.3 1.3 1.3 1.3 1.3 1.3" stroke-dashoffset="2.7" stroke-linecap="butt"/>
<path d="M108.4 96h-35.8M110.9 93.5v-35.7M110.9 98.5v35.8M113.4 96h35.7" fill="none" stroke="#000" stroke-width=".3" stroke-dasharray="15.2 1.3 1.3 1.3" stroke-dashoffset="-.7" stroke-linecap="butt"/>
<path d="M108.4 96h-12.5M110.9 93.5v-12.4M110.9 98.5v12.5M113.4 96h12.4" fill="none" stroke="#000" stroke-width=".3" stroke-dasharray="15.2 1.3 1.3 1.3" stroke-dashoffset="10.9" stroke-linecap="butt"/>
<path d="M108.4 96h-13.9M110.9 93.5v-13.9M110.9 98.5v13.9M113.4 96h13.9" fill="none" stroke="#000" stroke-width=".3" stroke-dasharray="15.2 1.3 1.3 1.3" stroke-dashoffset="10.2" stroke-linecap="butt"/>
<g fill="none" stroke="#c0c0c0" stroke-width=".35">
<path d="M65 5v5M115 5v5M165 5v5M215 5v10M265 5v5M315 5v5M365 5v5M15 48.5h5M410 48.5h5M15 98.5h5M410 98.5h5M15 148.5h10"/>
<path d="M405 148.5h10M15 198.5h5M410 198.5h5M15 248.5h5M410 248.5h5M65 287v5M115 287v5M165 287v5M215 282v10M265 287v5M315 287v5M365 287v5"/>
</g>
<g fill="none" stroke="#c0c0c0" stroke-width=".7">
<path d="M15 5h400v287h-400zM20 10h390v277h-390zM230 257h180M270.3 242v25M310 242v45M359.4 242v15M410 242h-180v45M230 277h180M230 267h180M230 272h80M250.8 272v15M295 267v20"/>
<path d="M343.3 277v10M376.7 277v10M230 282h80"/>
</g>
<g fill="#000">
<path d="M273.7 22.6l3.3-.5v1zM301.4 22.1l3.3 .5-3.3 .5z"/>
<path d="M113.3 52.3l3.4-.5v1zM105.1 51.8l3.3 .5-3.3 .5z"/>
<path d="M330.6 47.9l3.3 .5-3.3 .5zM334.5 48.4l3.2-.5v1z"/>
<path d="M141.8 59.2h1l-.5 3.3zM142.3 67.5l.5 3.3h-1z"/>
<path d="M304 58l.9 .6-2.1 2.5zM276.7 80.3l2.5 2.2-3-1.4z"/>
<path d="M363.7 63.7l.5 3.3h-1zM363.2 76.4h1l-.5 3.3z"/>
<path d="M69.2 90.1h3l-1.5 6zM148 81.3h3l-1.5 6z"/>
<path d="M94.2 90.6l3 1.5 .3-.9zM124.5 99.9l-.3 1 3.3 .5z"/>
<path d="M92.3 84.7l.7-.7 1.9 2.7zM94.7 104.8l.3 .7 .7 .3v-1zM95.7 103.8v1h1l-.3-.8zM94.7 87.3l.3 .7 .7 .3v-1zM95.7 86.3v1h1l-.3-.8zM109.9 78.5l.2 .7 .8 .3v-1zM110.9 77.5v1h1l-.3-.6zM125 87.3l.4 .7 .6 .3v-1zM126 86.3v1h1l-.4-.9zM125 104.8l.3 .6 .7 .4v-1zM126 103.8v1h1l-.4-.9zM275.6 47.9l3.2 .5-3.2 .5zM279.4 48.4l3.2-.5v1zM292.9 42.7l3.3 .5-3.3 .5zM296.7 43.2l3.3-.5v1z"/>
<path d="M99.1 96l3.3 .6v-1.1zM119.3 95.5v1.1l3.3-.6z"/>
<path d="M242.5 84.7l.6 3.3h-1.1zM242 76.4h1.1l-.6 3.3z"/>
<path d="M251 92.7l.5 3.3h-1zM250.5 86.4h1l-.5 3.3zM357.7 89.7l.5 3.3h-1zM357.2 85.3h1l-.5 3.2z"/>
<path d="M282.7 99l3.3-.5v.9zM278.4 98.5l3.3 .5-3.3 .4z"/>
<path d="M103.9 100l3.2-1.2-.6-.9zM114.7 93.2l.5 .9 2.6-2.1z"/>
<path d="M272.2 106.5l3.3-.5v1zM267.9 106l3.3 .5-3.3 .5zM314.6 99l3.4-.5v.9zM309.4 98.5l3.3 .5-3.3 .4zM292.9 106.5l3.4-.5v1zM287.7 106l3.3 .5-3.3 .5zM273.7 55.8l3.3-.5v1zM269.9 55.3l3.3 .5-3.3 .5zM313.7 55.8l3.3-.5v1zM310 55.3l3.2 .5-3.2 .5zM310 26.1l3.2 .5-3.2 .5zM296.2 26.6l3.3-.5v1z"/>
<path d="M249.2 134.1l.8-.6 1.6 2.9zM278 147.2l2.4-2.3 .6 .8zM245.8 180.2l.3 .6 .7 .3v-.9zM246.8 179.2v1h1l-.2-.7zM245.8 197.7l.4 .7 .6 .2v-.9zM246.8 196.7v1h1l-.3-.8zM260.9 206.4l.4 .8 .7 .2v-1zM262 205.4v1h1l-.4-.7zM276.1 197.7l.4 .7 .6 .2v-.9zM277.1 196.7v1h1l-.4-.9zM276.1 180.2l.3 .6 .7 .3v-.9zM277.1 179.2v1h1l-.2-.7z"/>
<path d="M304.7 120.7l3.3-.5v1zM278.9 120.2l3.3 .5-3.3 .5zM307.4 33.5l3.3 .5-3.3 .5zM298.7 34l3.3-.5v1zM298.7 55.8l3.3-.5v1zM294.9 55.3l3.3 .5-3.3 .5z"/>
<path d="M262 140.8l3.3-.4v1zM240.3 145.3l3.2-.9-2.8 1.9z"/>
<path d="M266.4 149.6l3.2 1h-3.4zM262 149.8l3.3-.3v1z"/>
<path d="M147.8 186.9l3.3 .5-3.3 .5zM77.1 187.4l3.3-.5v1z"/>
<path d="M60.6 214.3h1l-.5 3.3zM61.1 219.6l.5 3.2h-1zM69.3 218.8h1l-.5 3.3zM69.8 224l.5 3.3h-1z"/>
<path d="M64.5 203l.5 3.3h-1zM64 197.2h1l-.5 3.3zM55.4 206.7h.9l-.5 3.3zM55.8 200.5l.5 3.3h-.9zM45.8 210.7h1l-.5 3.3zM46.3 200.5l.5 3.3h-1z"/>
<path d="M68.7 203.9h3l-1.5 6zM154.7 208h3l-1.5 6z"/>
<path d="M116 206.4l.8 .5-2.1 2.5zM104.1 199.8l.7-.6 1.8 2.8zM122 210.1l.8 .6-2.2 2.5z"/>
<path d="M186.6 205.5l.5 3.3h-1zM186.1 197.2h1l-.5 3.3zM158.4 229.5l.5 3.3h-1zM157.9 220.7h1l-.5 3.3zM168.8 226.2h1.1l-.6 3.3zM169.3 219.6l.6 3.2h-1.1zM179.1 201l.5 3.3h-1zM178.6 197.2h1l-.5 3.3zM169.5 205.5l.5 3.3h-1zM169 201.7h1l-.5 3.3zM204.3 229.5l.5 3.3h-1zM203.8 194.2h1l-.5 3.3zM194.7 229.5l.5 3.3h-1zM194.2 202.2h1l-.5 3.3z"/>
<path d="M80.6 253l3.3-.5v1zM144.3 252.5l3.3 .5-3.3 .5zM81.7 239.5l3.3-.5v1zM143.1 239l3.3 .5-3.3 .5z"/>
</g>
<g font-size="8.5">
<text x="387.5" y="21.3">Ra 5</text>
<text x="152.6" y="84.3">B</text>
<text x="62.5" y="93.1">B</text>
<text x="68" y="196">K</text>
<text x="154.2" y="199.3">K</text>
</g>
<g font-size="5.3">
<text x="41" y="9.5">8</text>
<text x="88.5" y="9.5">7</text>
<text x="138.5" y="9.5">6</text>
<text x="188.5" y="9.5">5</text>
<text x="238.5" y="9.5">4</text>
<text x="288.5" y="9.5">3</text>
<text x="338.5" y="9.5">2</text>
<text x="386" y="9.5">1</text>
<text x="16.2" y="31.2">F</text>
<text x="411.2" y="31.2">F</text>
<text x="16.1" y="75.5">E</text>
<text x="411.1" y="75.5">E</text>
<text x="15.5" y="125.5">D</text>
<text x="410.5" y="125.5">D</text>
<text x="15.4" y="175.5">C</text>
<text x="410.4" y="175.5">C</text>
<text x="16" y="225.5">B</text>
<text x="411" y="225.5">B</text>
<text x="15.5" y="269.7">A</text>
<text x="410.5" y="269.7">A</text>
<text x="41" y="291.5">8</text>
<text x="88.5" y="291.5">7</text>
<text x="138.5" y="291.5">6</text>
<text x="188.5" y="291.5">5</text>
<text x="238.5" y="291.5">4</text>
<text x="288.5" y="291.5">3</text>
<text x="338.5" y="291.5">2</text>
<text x="386" y="291.5">1</text>
</g>
<g font-size="4.9">
<text x="277.5" y="252.4">Propulsion</text>
<text x="342.7" y="263.1">Injector Holder</text>
<text x="241.4" y="265.4">1,01kg</text>
<text x="279.9" y="265.4">AW-2007</text>
<text x="335.1" y="273.8">R7_ENG_1402_Holder</text>
<text x="322.3" y="283.4">A3</text>
<text x="356.6" y="283.4">1:2</text>
<text x="387.2" y="283.4">1 of 1</text>
</g>
<g font-size="4.7">
<text x="282.8" y="21.6">62,00</text>
<text x="315" y="25.5">34,12 ±0,10</text>
<text x="315" y="33">24,12 ±0,10</text>
<text x="316.6" y="41">G3/4</text>
<text x="334.1" y="41">25,00</text>
<text x="258.1" y="47.3">1x45</text>
<text x="282.5" y="42.1">1x45</text>
<text x="339.9" y="47.3">1x45</text>
<text x="84.7" y="51.3">10 ±0,10</text>
<text x="141.3" y="58" transform="rotate(-90 141.3 58)">10 ±0,10</text>
<text x="258.1" y="54.7">1x45</text>
<text x="282.8" y="54.7">1x45</text>
<text x="318" y="54.7">1x45</text>
<text x="39.9" y="62.7">6 x 3,30</text>
<text x="64" y="62.7">12,00</text>
<text x="224.2" y="64.5">G1/4</text>
<text x="241.8" y="64.5">10,00</text>
<text x="362.7" y="60.2" transform="rotate(-90 362.7 60.2)">32 ±0,10</text>
<text x="41.2" y="67.2">M4 - 6H</text>
<text x="65.6" y="67.2">10,00</text>
<text x="154.6" y="69.5" transform="rotate(-30 154.6 69.5)">32 ±0,10</text>
<text x="157.8" y="94.9">47 ±0,10</text>
<text x="275" y="97.9">2</text>
<text x="324.4" y="97.9">3,90 ±0,20</text>
<text x="241.6" y="108" transform="rotate(-90 241.6 108)">10 ±0,10</text>
<text x="255.9" y="105.4">2x45</text>
<text x="298" y="105.5">3,90 ±0,20</text>
<text x="154.9" y="109.2" transform="rotate(18 154.9 109.2)">70 ±0,10</text>
<text x="250" y="114.2" transform="rotate(-90 250 114.2)">6 ±0,10</text>
<text x="284.3" y="119.7">45 ±0,10</text>
<text x="356.7" y="121.5" transform="rotate(-90 356.7 121.5)">2,30 ±0,05</text>
<text x="247.8" y="141.5" transform="rotate(-10 247.8 141.5)">22,5°</text>
<text x="149.8" y="147.6">16 x 3,30 THROUGH ALL</text>
<text x="271.6" y="149.4" transform="rotate(23 271.6 149.4)">11,25°</text>
<text x="151.1" y="152.1">M4 - 6H THROUGH ALL</text>
<text x="39.5" y="159.6">16 x 3,30</text>
<text x="66.1" y="159.6">9,00</text>
<text x="40.8" y="164.1">M4 - 6H</text>
<text x="65.1" y="164.1">7,00</text>
<text x="149.8" y="163.2">16 x 3,30 THROUGH ALL</text>
<text x="151.1" y="167.7">M4 - 6H THROUGH ALL</text>
<text x="115.9" y="181.8">-0,04</text>
<text x="101.5" y="186.3">148 f7 -0,08</text>
<text x="45.3" y="196.4" transform="rotate(-90 45.3 196.4)">27 ±0,10</text>
<text x="63.5" y="195.1" transform="rotate(-90 63.5 195.1)">5 ±0,10</text>
<text x="178" y="196.4" transform="rotate(-90 178 196.4)">1x45</text>
<text x="54.8" y="199.4" transform="rotate(-90 54.8 199.4)">19 ±0,10</text>
<text x="185.6" y="205.6" transform="rotate(-90 185.6 205.6)">10</text>
<text x="168.5" y="218.1" transform="rotate(-90 168.5 218.1)">1x45</text>
<text x="193.7" y="226.1" transform="rotate(-90 193.7 226.1)">48 ±0,10</text>
<text x="203.3" y="222.4" transform="rotate(-90 203.3 222.4)">64 ±0,10</text>
<text x="121.4" y="234">0,00</text>
<text x="97.6" y="238.4">129,40 h9 -0,10</text>
<text x="357" y="236.6">ISO View</text>
<text x="60.1" y="248.5" transform="rotate(-90 60.1 248.5)">3,90 ±0,20</text>
<text x="68.8" y="250.5" transform="rotate(-90 68.8 250.5)">3,90 ±0,20</text>
<text x="102.9" y="251.9">134 f7 -0,08</text>
<text x="117.3" y="247.4">-0,04</text>
<text x="157.4" y="252.8" transform="rotate(-90 157.4 252.8)">11 ±0,10</text>
<text x="168.3" y="257.8" transform="rotate(-90 168.3 257.8)">19,90 ±0,10</text>
<text x="179.3" y="279.6">1. Blunt sharp edges</text>
</g>
<g font-size="4.6">
<text x="294.4" y="131.1">Section B-B</text>
<text x="249.6" y="236.9">Section K-K</text>
</g>
<text font-size="4.1" x="21" y="293.7">Produkt SOLIDWORKS Educational. Tylko do użytku instruktażowego.</text>
<g font-size="3.5">
<text x="184" y="129.3">ANGLES BETWEEN HOLES IN THE ROW</text>
<text x="284.7" y="141.9">ANGLES BETWEEN THE ROWS</text>
</g>
<g font-size="3.2">
<text x="231.1" y="244.1">UNLESS OTHERWISE</text>
<text x="231.1" y="248.3">SPECIFIED, ALL</text>
<text x="231.1" y="252.4">DIMENSIONS ARE IN</text>
<text x="231.1" y="256.6">MILIMETERS</text>
</g>
<g font-size="2.8">
<text x="271.9" y="245.8">GROUP</text>
<text x="230.4" y="260.9">WEIGHT</text>
<text x="271.9" y="260.9">MATERIAL</text>
<text x="310.9" y="260.9">TITLE</text>
<text x="230.7" y="275.3">DESIGNED BY</text>
<text x="256.5" y="270.3">AUTHOR</text>
<text x="261.7" y="275.3">Małgorzata Majda</text>
<text x="295.4" y="275.3">30.06.2024</text>
<text x="298.7" y="270.3">DATE</text>
<text x="311.5" y="270.3">NUM</text>
<text x="232.8" y="280.3">DRAWN BY</text>
<text x="261.7" y="280.3">Małgorzata Majda</text>
<text x="295.4" y="280.3">28.04.2026</text>
<text x="311.6" y="280.6">SIZE</text>
<text x="344.7" y="280.9">SCALE</text>
<text x="378" y="280.6">SHEET</text>
<text x="230.3" y="285.3">APPROVED BY</text>
<text x="261" y="285.3">Mikołaj Duszkiewicz</text>
<text x="295.2" y="285.3">03.05.2026</text>
</g>
</svg>
